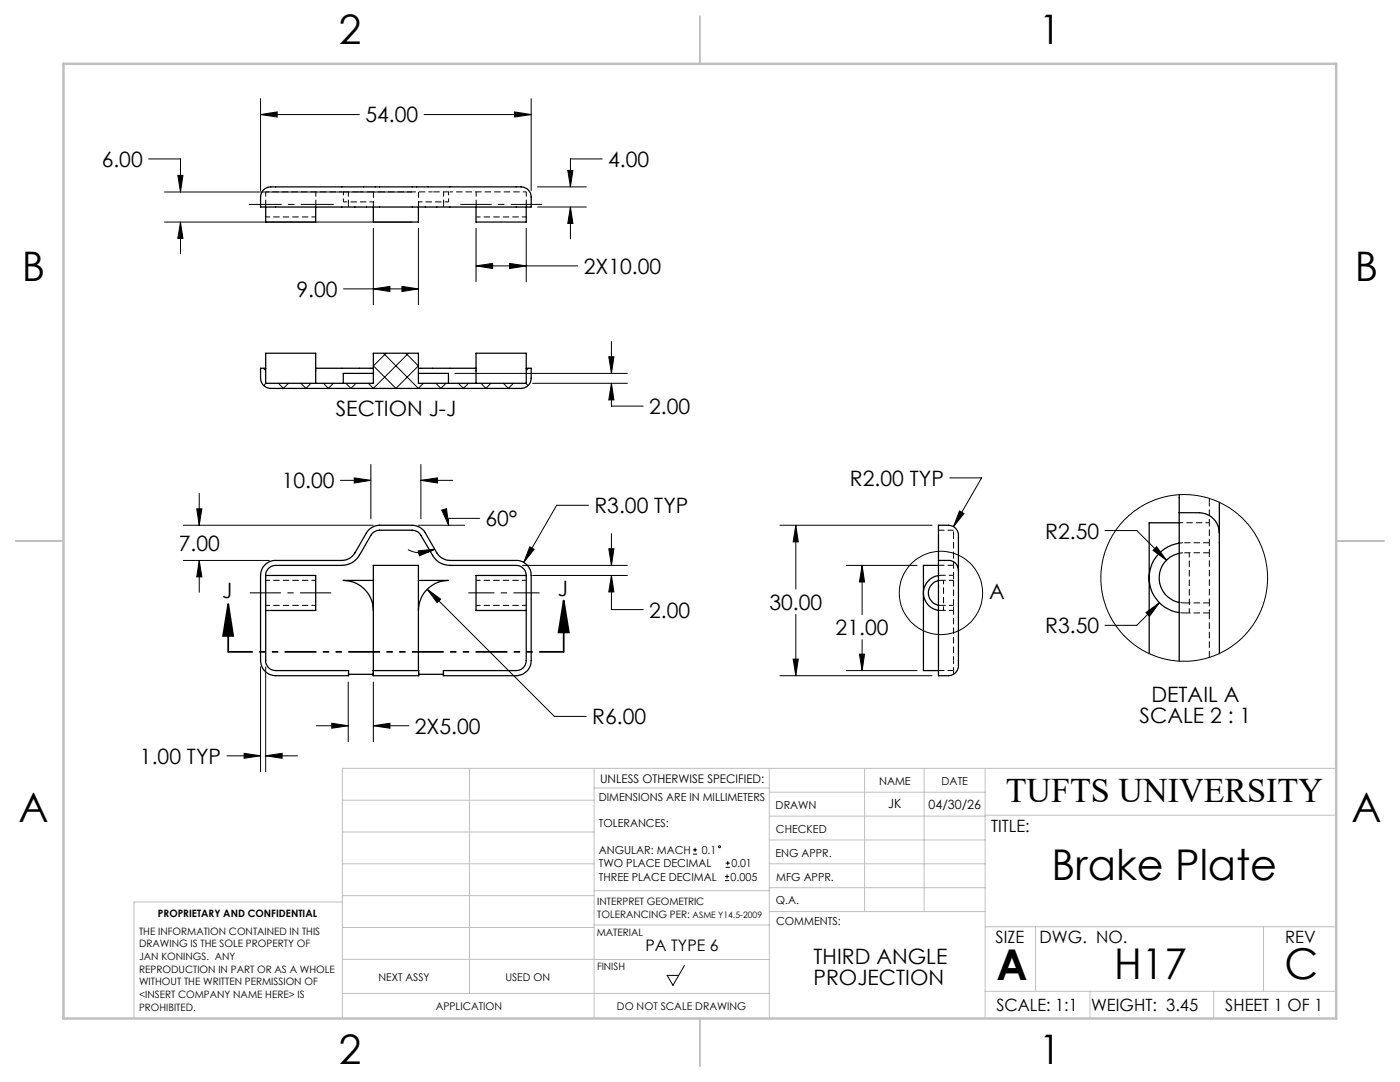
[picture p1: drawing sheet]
<svg xmlns="http://www.w3.org/2000/svg" width="279mm" height="216mm" viewBox="0 0 279 216" stroke-linecap="round" stroke-linejoin="round" font-family="sans-serif">
<g fill="none" stroke="#000" stroke-width=".2" stroke-dasharray="1.3 .6" stroke-dashoffset=".4" stroke-linecap="butt">
<path d="M74 38.3h-2.3M86.3 38.3h-2.3M53 43.3h10M95 43.3h10M63 115.8h-10M95 115.8h10M237.4 110.3v12M241.4 100.3v-.9M63 120.8h-10M95 120.8h10M190.3 131.8v-10M190.3 134.5v-.7"/>
<path d="M241.4 120.3v-10"/>
</g>
<g fill="none" stroke="#000" stroke-width=".2" stroke-dasharray="1.3 .6" stroke-dashoffset=".5" stroke-linecap="butt">
<path d="M68.5 40.3h6M89.5 40.3h-6M188.3 115.8v6M190.3 114.8v1M190.3 110.8v-4M190.3 106.8v-1M235.4 104.3h6M235.4 110.4l1-.1M235.4 108.4l1-.1M241.4 108.3v-4M241.4 104.3v-4M69.5 134.8v-1"/>
<path d="M74.5 134.8v-1M83.5 134.8v-1M88.5 134.8v-1M190.3 121.8v-1M236.4 120.3l-1-.1M236.4 122.3l-1-.1"/>
</g>
<g fill="none" stroke="#000" stroke-width=".2" stroke-dasharray="1.3 .6" stroke-linecap="butt">
<path d="M53 41.3v-.5M63 40.8v.5M69.6 41.3l-.1-.5M74.5 40.8v.5M83.6 41.3l-.1-.5M88.5 40.8v.5M95 41.3v-.5M105 41.3v-.5M187.3 115.8h.5M187.3 114.8h.5M236.4 110.3h5M236.4 108.3h5"/>
<path d="M69.5 134.5h.1M83.5 134.5h.1M187.8 120.8l-.5-.1M187.8 121.8h-.5M190.3 120.8v-5M236.4 122.3h5M236.4 120.3h5M241.4 131.2v-8.9"/>
</g>
<g fill="none" stroke="#000" stroke-width=".25">
<path d="M52.6 37.9a3.2 3.2 0 0 1 2.4-.6h48a2.48 2.48 0 0 1 3 1.7v2.3h-54v-2.3zM53 41.3v3h10v-3M74.5 41.3v3h9v-3M95 41.3v3h10v-3M53 73.5h-1v2a2.05 2.05 0 0 0 2 2h50a2.05 2.05 0 0 0 2-2v-2h-1M53 73.5v-3h10v6M53 73.5v3h21.5v-6h9v6h21.5v-3M63 73.5h11.5M74.5 74.5h-6v2M83.5 74.5h6v2M83.5 73.5h11.5M105 73.5v-3h-10v6"/>
<path d="M235.3 98.7v3.6M53 114.8h10v7h-10M53 114.9v16.9a1.93 1.93 0 0 0 2 2h14.6v1h-14.6a3.1 3.1 0 0 1-3-3v-17a3 3 0 0 1 3-3h13.2a3.1 3.1 0 0 0 2.6-1.5l2.3-4a3.2 3.2 0 0 1 2.6-1.5h6.6a3.1 3.1 0 0 1 2.6 1.5l2.3 4a3.2 3.2 0 0 0 2.6 1.5h13.2a3 3 0 0 1 3 3v17a3 3 0 0 1-3 3h-14.5v-1h14.5a1.99 1.99 0 0 0 2-2v-16.9M53 114.8a1.99 1.99 0 0 1 2-2h13.2a4 4 0 0 0 3.5-2l2.3-4a2.07 2.07 0 0 1 1.7-1h6.6a1.95 1.95 0 0 1 1.7 1l2.3 4a3.9 3.9 0 0 0 3.5 2h13.2a2.05 2.05 0 0 1 2 2M53 114.8v.1M74.5 115.8h-6a6 6 0 0 1 6 6M83.5 115.8h6a6 6 0 0 0-6 6M105 114.8h-10v7h10M105 114.8v.1M187.3 111.8h2a1.93 1.93 0 0 1 2 2M187.3 111.8v3M187.3 114.9a3.5 3.5 0 0 0-3 3.4 3.5 3.5 0 0 0 3 3.5"/>
<path d="M187.3 115.9a2.5 2.5 0 0 0-2 2.4 2.5 2.5 0 0 0 2 2.5M187.3 111.8v-7h2a2.14 2.14 0 0 1 2 2.5v6.5M187.3 112.8h-3v21h3M191.3 113.8v18.2a2.27 2.27 0 0 1-2 2.8h-2v-20M235.3 102.3h4a4.1 4.1 0 0 1 4 4M235.3 102.3v29.6M235.3 108.4a7 7 0 0 0-6 6.9 7 7 0 0 0 6 6.9M235.3 110.4a5 5 0 0 0-4 4.9 5 5 0 0 0 4 4.9M235.3 104.3h-6v26.1M243.3 106.3v24.1M243.3 100.2v6.1M69.6 134.5h4.9"/>
<path d="M74.5 133.8h9.1v1h-9.1v-22h9v21M83.6 134.5h4.9"/>
</g>
<path d="M74.5 41.3v-3M83.5 41.3v-3M187.3 112.8h3M187.3 105.8h3M187.3 133.8h3" fill="none" stroke="#000" stroke-width=".2" stroke-dasharray="1.3 .6" stroke-dashoffset=".1" stroke-linecap="butt"/>
<path d="M55 38.3h-2M105 38.3h-2M68.5 40.3v-2M89.5 40.3v-2M190.3 114.8v-2M190.3 112.8v-2M241.4 108.3v2M190.3 133.8v-2M241.4 122.3v-2" fill="none" stroke="#000" stroke-width=".2" stroke-dasharray="1.3 .6" stroke-dashoffset=".6" stroke-linecap="butt"/>
<path d="M88.5 38.3v2.5M53 40.8v-2.5M63 40.8v-2.5M69.5 40.8v-2.5M95 40.8v-2.5M105 40.8v-2.5M187.8 115.8h2.5M187.8 114.8h2.5M187.8 121.8h2.5M187.8 120.8h2.5" fill="none" stroke="#000" stroke-width=".2" stroke-dasharray="1.3 .6" stroke-dashoffset=".3" stroke-linecap="butt"/>
<path d="M82.3 38.3h-6.5" fill="none" stroke="#000" stroke-width=".2" stroke-dasharray="1.3 .6" stroke-dashoffset=".2" stroke-linecap="butt"/>
<path d="M75.8 38.3h-1.8M84 38.3h-1.7" fill="none" stroke="#000" stroke-width=".2" stroke-dasharray="1.3 .6" stroke-dashoffset=".9" stroke-linecap="butt"/>
<path d="M71.7 38.3h-3.4M89.8 38.3h-3.5" fill="none" stroke="#000" stroke-width=".2" stroke-dasharray="1.3 .6" stroke-dashoffset="-.1" stroke-linecap="butt"/>
<path d="M68.3 38.3h-13.3M103 38.3h-13.2" fill="none" stroke="#000" stroke-width=".2" stroke-dasharray="1.3 .6" stroke-dashoffset=".7" stroke-linecap="butt"/>
<g fill="none" stroke="#000" stroke-width=".2">
<path d="M52 19.7v18.3M106 19.7v18.3M29.7 31.7h6.3v6.6M32.8 38.3h49.4M35.5 35h1l-.5 3.3zM52 22.9l3.3-.6v1.1zM52 22.9h19.7M84.6 22.9h21.4M102.7 22.3l3.3 .6-3.3 .5zM107.3 37.3h9.7M113.3 34h1l-.5 3.3zM120.2 31.7h-6.4v5.6"/>
<path d="M32.8 44.3h49.4M36 44.3l.5 3.3h-1zM36 44.3v6.4M68.5 57.6h15M74.5 57.6l3.3-.4v1zM74.5 45.6v15.2M80.2 57.2l3.3 .4-3.3 .6zM83.5 45.6v15.2M95 53.1l3.3-.5v1zM95 45.6v10.6M95 53.1h20.3M101.7 52.6l3.3 .5-3.3 .5z"/>
<path d="M105 45.6v10.6M107.3 41.3h9.7M113.8 41.3l.5 3.3h-1zM113.8 41.3v6.4M52.6 73.5l.4 .4M53.1 76.5l-.5 .4M55.6 76.5l1 1 1-1M60 76.5l1.1 1 1-1M64.6 76.5l.9 1 1-1M69 76.5l1 1 1-1M74.5 73l4.5 4.5 4.5-4.5M76.5 70.5l7 7 1-1"/>
<path d="M77 70.5l-2.5 2.5M81 70.5l2.5 2.5M81.5 70.5l-7 7-1-1M87 76.5l1 1 1-1M90.8 74.5h34.4M91.5 76.5l1 1 1-1M96 76.5l1 1 1-1M100.5 76.5l1 1 .9-1M105 76.5l.4 .4M105.5 73.5l-.5 .4M106.3 76.5h18.9M121.5 71.2h1l-.5 3.3z"/>
<path d="M122 76.5l.5 3.3h-1zM122 68.2v6.3M122 76.5v4.5h6.4M39.8 98.5v6.3M67.9 95.8h6.1M70.7 95.4l3.3 .4-3.3 .6zM74 92.7v10.8M84 95.8l3.3-.4v1zM84 92.7v10.8M84 95.8h6.3M189.5 95.4h6.4l-5.6 9.7M36.6 111.8h17.1"/>
<path d="M36.6 104.8h37.9M39.3 101.5h1l-.5 3.3zM39.8 111.8l.5 3.3h-1zM39.8 111.8v6.4M83.4 109.9l3.4-.3-3.1 1.3zM83.5 104.8h9.2M85.3 117.6l2.6 2-.7 .7zM85.3 117.6l25.3 25.3h6.4M86.8 109.6a5.6 5.6 0 0 1-5.4 .1M88.2 101.8l.9-.3 .4 3.3zM95.7 103.4h-6.3l.1 1.4M104.3 112.8h20.9"/>
<path d="M105.7 109.1l.9 .5-2.1 2.6zM106.3 114.8h18.9M117.4 100.8h-6.3l-6.6 11.4M121.5 109.5h1l-.5 3.3zM122 114.8l.5 3.3h-1zM122 114.8v6.8h6.4M122 106.5v6.3M155.6 104.8h30.4M158.8 104.8l.5 3.3h-1zM158.8 104.8v12.7M168.9 112.8h14.1M172 112.8l.5 3.3h-1z"/>
<path d="M172 112.8v9.8M191.5 102l.9 .5-2.1 2.6zM220.5 105.9h6.4l5.9 5.9M230.8 109.1l2 2.7-2.7-2zM52 133.1v20.9M53 133.1v20.9M69.5 136.1v11.9M74.5 136.1v11.9M155.6 134.8h30.4M158.3 131.5h1l-.5 3.3zM158.8 122.6v12.2M168.9 133.8h14.1"/>
<path d="M171.5 130.5h1l-.5 3.3zM172 127.6v6.2M228.7 122.2l2.7-1.9-2 2.7zM231.4 120.3l-4.5 4.5h-6.4M45.3 150.8h6.7M48.7 150.3l3.3 .5-3.3 .5zM53 150.8l3.3-.5v1zM53 150.8h6.4M63.1 144.8h6.4M66.2 144.3l3.3 .5-3.3 .5zM74.5 144.8l3.3-.5v1zM74.5 144.8h7.1"/>
<path d="M138.3 170.4h.8M138.3 169.6h.8M138.7 169.2v.8M144.7 175.7h.8M144.7 174.9h.8M144.8 173.1h.9M144.8 172.2h.9M145.1 174.5v.8M145.2 171.8v.8M136.6 192.7l-2.3 3.9-1.2-2h2.3"/>
<circle cx="187.8" cy="118.3" r="8.3"/>
<circle cx="236.3" cy="115.3" r="16.6"/>
<circle cx="143.6" cy="169" r=".2"/>
</g>
<path d="M112.5 119.8l1 6.4h-2zM112.5 119.8v10.3M45.5 120.5l1 6.4h-2zM45.5 120.5v9.6" fill="none" stroke="#000" stroke-width=".35"/>
<path d="M91.9 40.8h16.3M66.1 118.3h-16.2" fill="none" stroke="#000" stroke-width=".2" stroke-dasharray="15.2 1.3 1.3 1.3" stroke-dashoffset="9" stroke-linecap="butt"/>
<path d="M93.5 118.3h14.2" fill="none" stroke="#000" stroke-width=".2" stroke-dasharray="15.2 1.3 1.3 1.3" stroke-dashoffset="10" stroke-linecap="butt"/>
<path d="M66.6 40.8h-17" fill="none" stroke="#000" stroke-width=".2" stroke-dasharray="15.2 1.3 1.3 1.3" stroke-dashoffset="8.7" stroke-linecap="butt"/>
<path d="M112.5 130.1h-66.9" fill="none" stroke="#000" stroke-width=".35" stroke-dasharray="6.3 1.3 1.3 1.3 1.3 1.3" stroke-dashoffset="1.4" stroke-linecap="butt"/>
<g fill="none" stroke="#c0c0c0" stroke-width=".2">
<path d="M68.3 159.7h50.3M93.7 153.3v44.9M118.6 153.3v49.9M118.6 157.2h34.9M153.5 153.3v49.9M153.5 158.1h43.1M172.5 153.3v28.6M184.4 153.3v28.6M196.6 153.3v49.9M266.7 153.3h-198.4v49.9M68.3 178.7h50.3M68.3 172.4h50.3"/>
<path d="M68.3 166h50.3M68.3 180h-41.6v23.2M118.6 177.7h35M153.5 167.6h43.1M153.5 162.8h43.1M153.5 172.4h43.1M153.5 177.1h43.1M196.6 162.7h70.1M68.3 198.2h85.2M68.3 191.4l85.2 .1M68.3 185.1h50.3M118.6 184.6h35"/>
<path d="M153.6 181.9h43M196.6 197.8h70.1M196.6 184.9h70.1M206.7 184.9v12.9M217.5 197.8v5.4M242.2 197.8v5.4M252.2 184.9v12.9"/>
</g>
<path d="M139.7 3.2v9.5M3.1 107.9h9.6M266.7 107.9h9.5M139.7 203.2v9.6" fill="none" stroke="#c0c0c0" stroke-width=".25"/>
<path d="M12.7 12.7h254v190.5h-254z" fill="none" stroke="#c0c0c0" stroke-width=".5"/>
<g fill="#000">
<path d="M105.7 109.1l-1.2 3.1 2.1-2.6zM70.7 95.4l3.3 .4-3.3 .6zM84 95.8l3.3-.4v1zM39.8 111.8l.5 3.3h-1zM39.3 101.5h1l-.5 3.3zM85.3 117.6l1.9 2.7 .7-.7zM48.7 150.3l3.3 .5-3.3 .5zM53 150.8l3.3-.5v1zM66.2 144.3l3.3 .5-3.3 .5zM74.5 144.8l3.3-.5v1zM83.4 109.9l3.4-.3-3.1 1.3zM88.2 101.8l.9-.3 .4 3.3zM121.5 109.5h1l-.5 3.3zM122 114.8l.5 3.3h-1zM158.8 104.8l.5 3.3h-1zM158.3 131.5h1l-.5 3.3zM172 112.8l.5 3.3h-1zM171.5 130.5h1l-.5 3.3zM191.5 102l-1.2 3.1 2.1-2.6zM113.3 34h1l-.5 3.3zM113.8 41.3l.5 3.3h-1zM35.5 35h1l-.5 3.3zM36 44.3l.5 3.3h-1zM74.5 57.6l3.3-.4v1zM80.2 57.2l3.3 .4-3.3 .6zM95 53.1l3.3-.5v1zM101.7 52.6l3.3 .5-3.3 .5zM52 22.9l3.3-.6v1.1zM102.7 22.3l3.3 .6-3.3 .5zM228.7 122.2l.7 .8 2-2.7zM230.8 109.1l-.7 .7 2.7 2zM121.5 71.2h1l-.5 3.3zM122 76.5l.5 3.3h-1z"/>
<path d="M112.5 119.8l1 6.4h-2zM45.5 120.5l1 6.4h-2z"/>
</g>
<g font-size="8.5">
<text x="209.9" y="175.5">Brake Plate</text>
<text x="198.9" y="195.5">A</text>
<text x="222.4" y="195.4">H17</text>
<text x="256.4" y="195.4">C</text>
</g>
<g font-size="8.1">
<text x="67.6" y="8.9">2</text>
<text x="207.3" y="8.9">1</text>
<text x="4.4" y="56.1">B</text>
<text x="270.4" y="56.1">B</text>
<text x="3.7" y="164.1">A</text>
<text x="269.7" y="164.1">A</text>
<text x="67.6" y="212.4">2</text>
<text x="207.3" y="212.4">1</text>
</g>
<text font-size="6.9" x="200.7" y="160.1">TUFTS UNIVERSITY</text>
<g font-size="4.2">
<text x="72.9" y="24.4">54.00</text>
<text x="20.3" y="33.3">6.00</text>
<text x="121.4" y="33.3">4.00</text>
<text x="59.2" y="59.2">9.00</text>
<text x="116.5" y="54.7">2X10.00</text>
<text x="67" y="83">SECTION J-J</text>
<text x="129.6" y="82.6">2.00</text>
<text x="56.2" y="97.4">10.00</text>
<text x="169.6" y="96.9">R2.00 TYP</text>
<text x="96.9" y="105">60°</text>
<text x="118.6" y="102.4">R3.00 TYP</text>
<text x="208.6" y="107.5">R2.50</text>
<text x="35.7" y="109.9">7.00</text>
<text x="44.3" y="119.3">J</text>
<text x="111.3" y="118.9">J</text>
<text x="197.4" y="119.5">A</text>
<text x="129.6" y="123.2">2.00</text>
<text x="153.6" y="121.6">30.00</text>
<text x="166.8" y="126.7">21.00</text>
<text x="208.6" y="126.3">R3.50</text>
<text x="229.8" y="140.1">DETAIL A</text>
<text x="82.8" y="146.4">2X5.00</text>
<text x="118.2" y="144.5">R6.00</text>
<text x="227.4" y="144.3">SCALE 2 : 1</text>
<text x="27.9" y="152.4">1.00 TYP</text>
<text x="162.4" y="192.4">THIRD ANGLE</text>
<text x="162.4" y="196.6">PROJECTION</text>
</g>
<g font-size="3.4">
<text x="197.8" y="166">TITLE:</text>
<text x="198.7" y="188.1">SIZE</text>
<text x="207.5" y="188.1">DWG. NO.</text>
<text x="256.5" y="188.2">REV</text>
<text x="198.8" y="201.7">SCALE: 1:1</text>
<text x="217.7" y="201.8">WEIGHT: 3.45</text>
<text x="244.5" y="201.7">SHEET 1 OF 1</text>
</g>
<text font-size="3.2" x="128.8" y="189.8">PA TYPE 6</text>
<g font-size="2.5">
<text x="177.3" y="161.3">JK</text>
<text x="185.3" y="161.4">04/30/26</text>
</g>
<text font-size="2.4" x="119.8" y="156.2">UNLESS OTHERWISE SPECIFIED:</text>
<g font-size="2.2">
<text x="119.5" y="159.8">DIMENSIONS ARE IN MILLIMETERS</text>
<text x="154.8" y="161.4">DRAWN</text>
<text x="175.4" y="156.6">NAME</text>
<text x="187.9" y="156.7">DATE</text>
<text x="119.5" y="165.1">TOLERANCES:</text>
<text x="154.9" y="166.3">CHECKED</text>
<text x="119.5" y="170.4">ANGULAR: MACH</text>
<text x="119.5" y="173.1">TWO PLACE DECIMAL</text>
<text x="140" y="170.4">0.1</text>
<text x="146" y="173.1">0.01</text>
<text x="154.8" y="170.9">ENG APPR.</text>
<text x="119.5" y="175.7">THREE PLACE DECIMAL</text>
<text x="145.8" y="175.7">0.005</text>
<text x="154.9" y="175.7">MFG APPR.</text>
<text x="154.9" y="180.4">Q.A.</text>
<text x="154.9" y="184.6">COMMENTS:</text>
</g>
<g font-size="2.1">
<text x="75.5" y="195.7">NEXT ASSY</text>
<text x="100.9" y="195.7">USED ON</text>
<text x="86.9" y="201.5">APPLICATION</text>
<text x="123.1" y="201.6">DO NOT SCALE DRAWING</text>
</g>
<g font-size="2">
<text x="31.5" y="182.9">PROPRIETARY AND CONFIDENTIAL</text>
<text x="119.2" y="180.6">INTERPRET GEOMETRIC</text>
<text x="119.2" y="183.1">TOLERANCING PER:</text>
<text x="27.8" y="186.5">THE INFORMATION CONTAINED IN THIS</text>
<text x="27.8" y="189">DRAWING IS THE SOLE PROPERTY OF</text>
<text x="27.8" y="191.6">JAN KONINGS. ANY</text>
<text x="119.1" y="186.7">MATERIAL</text>
<text x="27.8" y="194.1">REPRODUCTION IN PART OR AS A WHOLE</text>
<text x="27.8" y="196.6">WITHOUT THE WRITTEN PERMISSION OF</text>
<text x="119.1" y="193.5">FINISH</text>
<text x="27.8" y="199.1">&lt;INSERT COMPANY NAME HERE&gt; IS</text>
<text x="27.8" y="201.7">PROHIBITED.</text>
</g>
<text font-size="1.8" x="138.2" y="183.1">ASME Y14.5-2009</text>
</svg>
